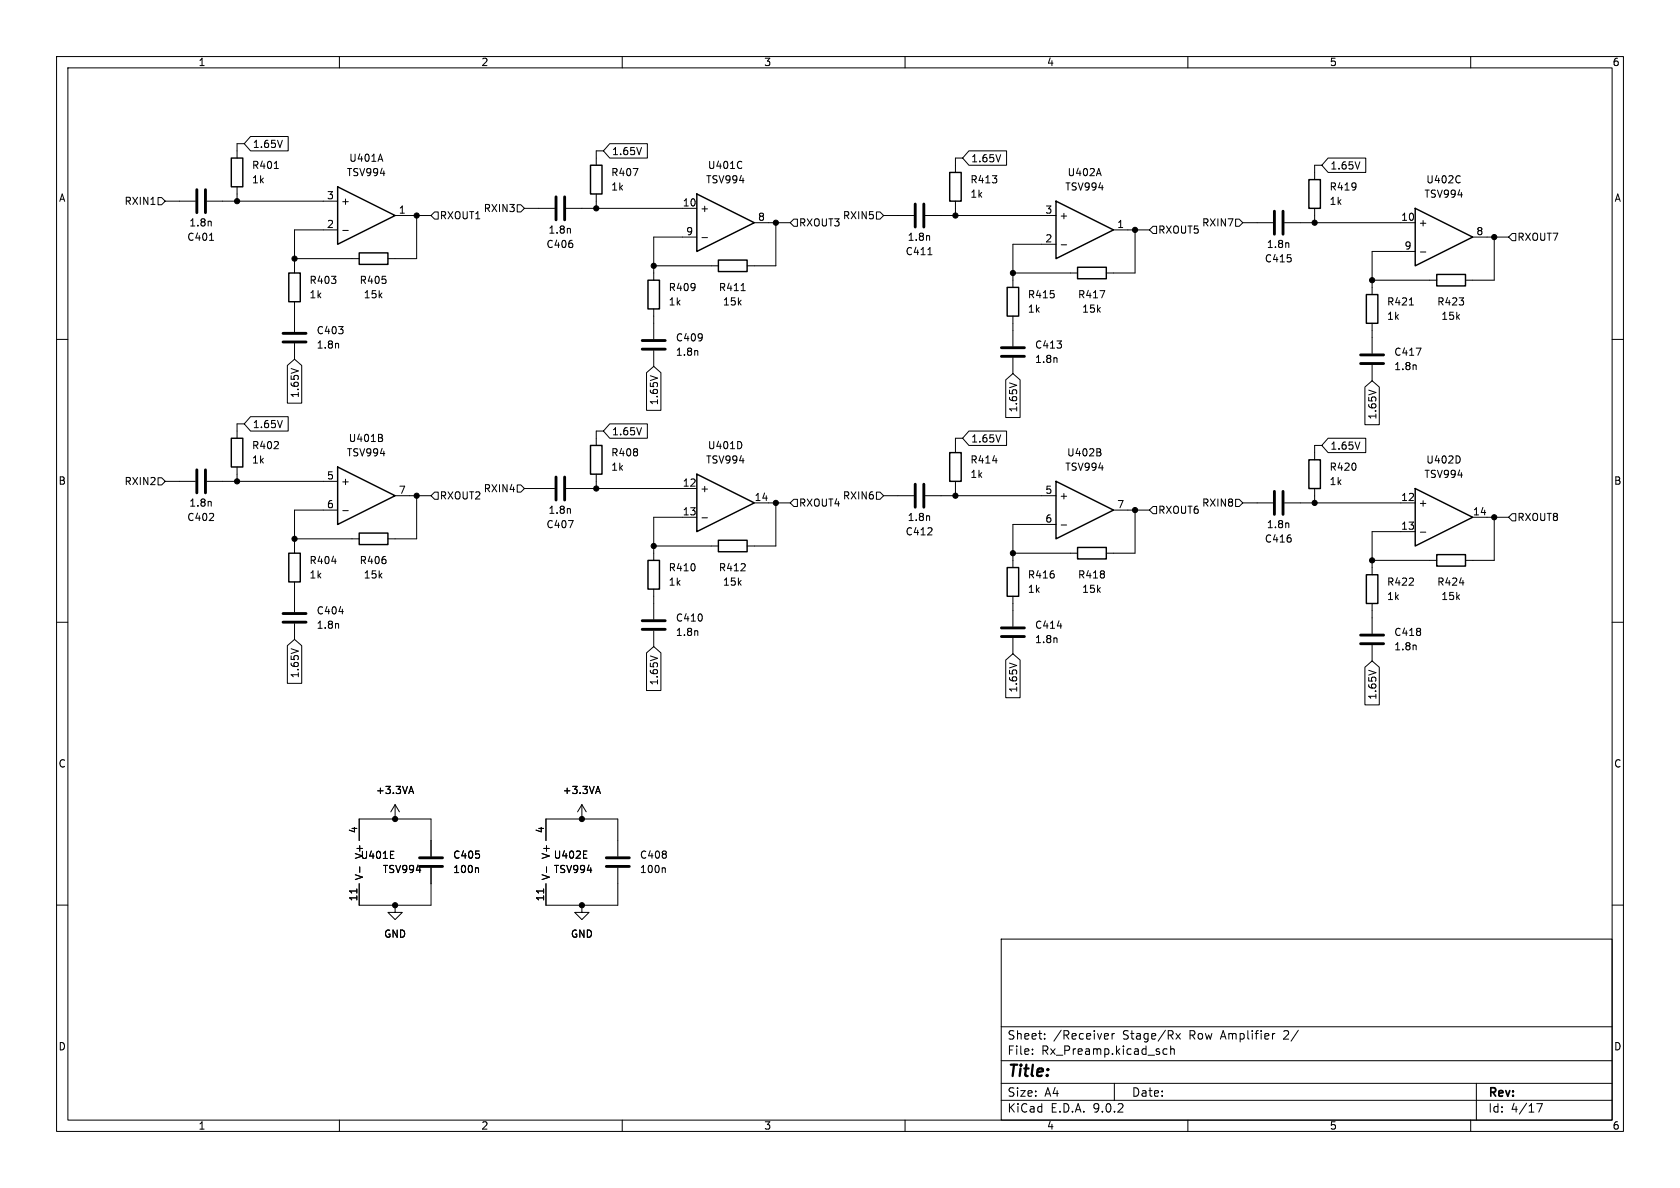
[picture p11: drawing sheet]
<svg xmlns="http://www.w3.org/2000/svg" width="297mm" height="210mm" viewBox="0 0 297 210" stroke-linecap="round" stroke-linejoin="round" font-family="sans-serif">
<g fill="none" stroke="#000" stroke-width=".18">
<path d="M10 10h277v190h-277zM12 12h273v186h-273zM60 10v2M110 10v2M160 10v2M210 10v2M260 10v2M26.7 36.1h.7M27.9 34.9h.7l.6 .7-.6 .6h-.7zM29.2 35.6h5.3M36.6 35.6h23.1M37.3 39.2v.7"/>
<path d="M41.9 33v2.6M43.2 25.4h-1.3v2.5M44.3 24.1h6.6v2.6h-6.6l-1.1-1.3zM48.5 29.8h.7M49.9 24.8l-.4 1.3M67.2 27.2l.5 1.3M69.8 38.1h6.4M73.7 38.1v7.6h-5.1M76.8 37.5h.7v1.2h-.7l-.6-.6zM91.4 36.2h.7l.6 .6-.6 .7h-.7zM92.7 36.8h5.3M100.1 36.8h23.1"/>
<path d="M105.4 34.3v2.5M106.7 26.7h-1.3v2.5M107.8 25.4h6.6v2.5h-6.6l-1.1-1.2zM111.9 29.8h.9l-.6 1.3M113.4 26.1l-.4 1.2M131.1 28.6h.1M131.1 29.7h.1M133.3 39.4h6.4M137.2 39.4v7.6h-5.1M140.3 38.7h.7v1.3h-.7l-.6-.6zM154.9 37.5h.7l.6 .6-.6 .6h-.7zM156.2 38.1h5.3"/>
<path d="M163.6 38.1h23.1M168.9 35.6v2.5M170.2 27.9h-1.3v2.6M171.3 26.7h6.6v2.5h-6.6l-1.1-1.3zM176.9 27.3l-.4 1.3M194.2 29.8l.5 1.3M218.4 38.7h.7l.6 .7-.6 .6h-.7zM219.7 39.4h5.3M227.1 39.4h23.1M232.4 36.8v2.6M233.7 29.2h-1.3v2.6M234.8 27.9h6.6v2.6h-6.6l-1.1-1.3z"/>
<path d="M240.4 28.6l-.4 1.3M258.1 31.1v.1M258.1 32.2v.1M37 42.5h.8M52.1 53.3v5.4M52.1 45.7h11.4M59.7 40.6h-7.6v7.7M60.6 40.7h1M100.8 40.4v.8M115.6 54.6v5.3M115.6 47h11.4M123.2 41.9h-7.6v7.6"/>
<path d="M124.1 42h1M131 51.4h.7M164 45h.8M164.3 41.7v.8M179.1 55.9v5.3M179.1 48.3h11.4M186.7 43.2h-7.6v7.6M187.6 43.3h1M194.5 51.4h.8l-.5 1.2M196.8 40.6h6.4M200.7 40.6v7.7h-5.1M203.8 40h.7v1.3h-.7l-.6-.7z"/>
<path d="M227.8 43v.8M242.6 57.2v5.3M242.6 49.5h11.4M249.2 53.9h.7M250.2 44.5h-7.6v7.6M251.1 44.5h1M260.3 41.9h6.4M264.2 41.9v7.6h-5.1M267.3 41.3h.7v1.2h-.7l-.6-.6zM10 60h2M43.2 74.9h-1.3v2.6M44.3 73.7h6.6v2.5h-6.6l-1.1-1.3z"/>
<path d="M49.9 74.3l-.4 1.3M50.8 64.6l1.3-1.1 1.2 1.1v6.7h-2.5zM51.5 65.1l1.2 .5M52.1 60.7v2.8M59.8 60.8l.1 .7M67.3 77.4l.3 .2v.3l-.2 .1M67.5 76.8l.1 .2-.1 .3M106.7 76.2h-1.3v2.5M107.8 74.9h6.6v2.6h-6.6l-1.1-1.3zM113.4 75.6l-.4 1.3M114.3 65.9l1.3-1.1 1.2 1.1v6.6h-2.5zM115 66.4l1.2 .4"/>
<path d="M115.6 62v2.8M123.3 62l.1 .8M131.1 78.4v.6M170.2 77.5h-1.3v2.5M171.3 76.2h6.6v2.5h-6.6l-1.1-1.2zM176.9 76.9l-.4 1.2M177.8 67.2l1.3-1.2 1.2 1.2v6.6h-2.5zM178.5 67.7l1.2 .4M179.1 63.2v2.8M186.8 63.3l.1 .8M194.3 79.9l.3 .3v.3l-.2 .1M194.5 79.4l.1 .2-.1 .3"/>
<path d="M233.7 78.7h-1.3v2.6M234.8 77.5h6.6v2.5h-6.6l-1.1-1.3zM240.4 78.1l-.4 1.3M241.3 68.4l1.3-1.1 1.2 1.1v6.7h-2.5zM242 69l1.2 .4M242.6 64.5v2.8M250.3 64.6l.1 .7M250.4 61.5h.8l-.5 1.3M285 60h2M27.9 84.5h.7l.6 .6-.6 .6h-.7zM29.2 85.1h5.3M36.6 85.1h23.1"/>
<path d="M37.3 88.7v.8M41.9 82.6v2.5M52.1 95.3h11.4M58.7 99.2h.7M59.7 90.2h-7.6v7.6M60.6 90.3h1M69.8 87.6h6.4M73.7 87.6v7.7h-5.1M76.8 87h.7v1.3h-.7l-.6-.7zM91.4 85.7h.7l.6 .7-.6 .6h-.7zM92.7 86.4h5.3M100.1 86.4h23.1"/>
<path d="M100.5 92h.8l-.5 1.3M100.8 90v.7M105.4 83.8v2.6M115.6 96.5h11.4M123.2 91.4h-7.6v7.7M124.1 91.5h1M133.3 88.9h6.4M137.2 88.9v7.6h-5.1M140.3 88.3h.7v1.2h-.7l-.6-.6zM154.9 87h.7l.6 .6-.6 .7h-.7zM156.2 87.6h5.3M163.6 87.6h23.1"/>
<path d="M164.3 91.2v.8M168.9 85.1v2.5M175.5 81.4h.8M179.1 97.8h11.4M186.7 92.7h-7.6v7.6M187.6 92.8h1M196.8 90.2h6.4M200.7 90.2v7.6h-5.1M203.8 89.5h.7v1.3h-.7l-.6-.6zM218.4 88.3h.7l.6 .6-.6 .6h-.7zM219.7 88.9h5.3M227.1 88.9h23.1"/>
<path d="M227.8 92.5v.8M232.4 86.4v2.5M242.6 99.1h11.4M250.2 94h-7.6v7.6M251.1 94.1h1M258.1 80.9v.7M260.3 91.4h6.4M264.2 91.4v7.7h-5.1M267.3 90.8h.7v1.3h-.7l-.6-.7zM10 110h2M50.8 114.1l1.3-1.1 1.2 1.1v6.7h-2.5zM51.5 114.7l1.2 .4"/>
<path d="M52.1 102.9v5.3M52.1 110.2v2.8M59.8 110.3l.1 .8M59.9 108.1h.8M114.3 115.4l1.3-1.1 1.2 1.1v6.7h-2.5zM115 115.9l1.2 .5M115.6 104.1v5.4M115.6 111.5v2.8M123.3 111.6l.1 .7M177.8 116.7l1.3-1.1 1.2 1.1v6.6h-2.5zM178.5 117.2l1.2 .4M179.1 105.4v5.3"/>
<path d="M179.1 112.8v2.8M186.8 112.8l.1 .8M186.9 110.6h.8M241.3 118l1.3-1.2 1.2 1.2v6.6h-2.5zM242 118.5l1.2 .4M242.6 106.7v5.3M242.6 114v2.8M250.3 114.1l.1 .8M258 103h.8M285 110h2M72.4 139.9h.6M72.7 139l.4 1.3"/>
<path d="M105.4 139.9h.6M105.7 139l.4 1.3M63.1 157.1v.8M63.5 148.6v-3.8h12.7v6.6M63.6 153.2v1M69 151.8h.6M69 150.5h.6M69.8 144.8h.1M69.8 142.2l-.7 1.3M69.8 142.2l.8 1.3M69.8 142.2v2.6M76.2 153.4v6.6h-12.7v-3.8"/>
<path d="M84.4 153.4l.2 .2v.6M96.1 157.1v.8M96.5 148.6v-3.8h12.7v6.6M96.6 153.2v1M102.9 144.8h.1M102.9 142.2l-.8 1.3M102.9 142.2l.7 1.3M102.9 142.2v2.6M103.2 151.7h.6M103.2 150.4h.6M109.2 153.4v6.6h-12.7v-3.8M117.4 153.4l.2 .2v.6"/>
<path d="M10 160h2M69.8 160v1.3h1.3l-1.3 1.3-1.2-1.3h1.2M69.8 160h.1M102.9 160v1.3h1.2l-1.2 1.3-1.3-1.3h1.3M102.9 160h.1M177 166h108v32h-108zM285 160h2M60 198v2M110 198v2M160 198v2M177 194.5h108M177 191.5h108"/>
<path d="M177 187.5h108M177 181.5h108M182.5 186.3v.1M182.5 185.5v.1M184.7 183.6v.1M184.7 182.8v.1M195.7 182.7l.3 .4-.8 .1M195.9 183.6l-.2 .1M196.6 182.7v1M197 191.5v3M197 182.7l-.3 .1-.1 .2M206.3 185.5l-.4-.1-.3 .3v.4l.1 .2h.6"/>
<path d="M207 185.5l.2-.1 .3 .1 .1 .9M207 184.9v1.5M207.9 182.7l.8 1M208.7 182.7l-.8 1M210 198v2M225.4 182.7l-.3 .1-.1 .2M260 198v2M261 191.5v6.5M271.7 195.1h1l-.7 1.5"/>
</g>
<g fill="none" stroke="#000" stroke-width=".25">
<path d="M40.9 27.9h2v5.1h-2zM59.7 33l10.1 5.1-10.1 5.1zM104.4 29.2h2v5.1h-2zM123.2 34.3l10.1 5.1-10.1 5.1zM167.9 30.5h2v5.1h-2zM186.7 35.6l10.1 5-10.1 5.1zM231.4 31.8h2v5h-2zM250.2 36.8l10.1 5.1-10.1 5.1zM51.1 48.3h2v5h-2zM63.5 44.7h5.1v2h-5.1zM114.6 49.5h2v5.1h-2zM127 46h5.1v2h-5.1z"/>
<path d="M178.1 50.8h2v5.1h-2zM190.5 47.2h5.1v2.1h-5.1zM241.6 52.1h2v5.1h-2zM254 48.5h5.1v2h-5.1zM40.9 77.5h2v5.1h-2zM104.4 78.7h2v5.1h-2zM51.1 97.8h2v5.1h-2zM59.7 82.6l10.1 5-10.1 5.1zM63.5 94.2h5.1v2.1h-5.1zM114.6 99.1h2v5h-2zM123.2 83.8l10.1 5.1-10.1 5.1zM127 95.5h5.1v2h-5.1z"/>
<path d="M167.9 80h2v5.1h-2zM186.7 85.1l10.1 5.1-10.1 5.1zM190.5 96.8h5.1v2h-5.1zM231.4 81.3h2v5.1h-2zM250.2 86.4l10.1 5-10.1 5.1zM254 98h5.1v2.1h-5.1zM178.1 100.3h2v5.1h-2zM241.6 101.6h2v5.1h-2z"/>
</g>
<g fill="none" stroke="#000" stroke-width=".51">
<path d="M34.8 33.5v4.1M36.3 33.5v4.1M98.3 34.8v4.1M99.8 34.8v4.1M161.8 36.1v4M163.3 36.1v4M225.3 37.3v4.1M226.8 37.3v4.1M50 58.9h4.1M50 60.5h4.1M113.5 60.2h4.1M113.5 61.7h4.1"/>
<path d="M177 61.5h4.1M177 63h4.1M240.5 62.7h4.1M240.5 64.3h4.1M34.8 83.1v4M36.3 83.1v4M98.3 84.3v4.1M99.8 84.3v4.1M161.8 85.6v4.1M163.3 85.6v4.1M225.3 86.9v4M226.8 86.9v4"/>
<path d="M50 108.5h4.1M50 110h4.1M113.5 109.7h4.1M113.5 111.3h4.1M177 111h4.1M177 112.5h4.1M240.5 112.3h4.1M240.5 113.8h4.1M74.2 151.6h4M74.2 153.2h4M107.2 151.6h4.1M107.2 153.2h4.1"/>
</g>
<g fill="#000" stroke="#000" stroke-width=".18">
<circle cx="41.9" cy="35.6" r=".46"/>
<circle cx="73.7" cy="38.1" r=".46"/>
<circle cx="105.4" cy="36.8" r=".46"/>
<circle cx="137.2" cy="39.4" r=".46"/>
<circle cx="168.9" cy="38.1" r=".46"/>
<circle cx="232.4" cy="39.4" r=".46"/>
<circle cx="52.1" cy="45.7" r=".46"/>
<circle cx="115.6" cy="47" r=".46"/>
<circle cx="179.1" cy="48.3" r=".46"/>
<circle cx="200.7" cy="40.6" r=".46"/>
<circle cx="242.6" cy="49.5" r=".46"/>
<circle cx="264.2" cy="41.9" r=".46"/>
<circle cx="41.9" cy="85.1" r=".46"/>
<circle cx="52.1" cy="95.3" r=".46"/>
<circle cx="73.7" cy="87.6" r=".46"/>
<circle cx="105.4" cy="86.4" r=".46"/>
<circle cx="115.6" cy="96.5" r=".46"/>
<circle cx="137.2" cy="88.9" r=".46"/>
<circle cx="168.9" cy="87.6" r=".46"/>
<circle cx="179.1" cy="97.8" r=".46"/>
<circle cx="200.7" cy="90.2" r=".46"/>
<circle cx="232.4" cy="88.9" r=".46"/>
<circle cx="242.6" cy="99.1" r=".46"/>
<circle cx="264.2" cy="91.4" r=".46"/>
<circle cx="69.8" cy="144.8" r=".46"/>
<circle cx="102.9" cy="144.8" r=".46"/>
<circle cx="69.8" cy="160" r=".46"/>
<circle cx="102.9" cy="160" r=".46"/>
</g>
<text font-size="2.8" x="178" y="190.9">Title:</text>
<g font-size="2.1">
<text x="178" y="184">Sheet:</text>
<text x="186.2" y="184">/Receiver</text>
<text x="198.5" y="184">Stage/Rx</text>
<text x="210.4" y="184">Row</text>
<text x="216.1" y="184">Amplifier</text>
<text x="227.4" y="184">2/</text>
<text x="178" y="186.7">File:</text>
<text x="184.1" y="186.7">Rx_Preamp.kicad_sch</text>
<text x="178" y="196.9">KiCad</text>
<text x="178" y="194.1">Size:</text>
<text x="184.7" y="194.1">A4</text>
<text x="185.7" y="196.9">E.D.A.</text>
<text x="193.3" y="196.9">9.0.2</text>
<text x="200" y="194.1">Date:</text>
<text x="263" y="194.3">Rev:</text>
<text x="263" y="196.9">Id:</text>
<text x="267.1" y="196.9">4/17</text>
</g>
<g font-size="1.8">
<text x="35" y="11.9">1</text>
<text x="85" y="11.9">2</text>
<text x="135" y="11.9">3</text>
<text x="185" y="11.9">4</text>
<text x="235" y="11.9">5</text>
<text x="285" y="11.9">6</text>
<text x="44.6" y="26.4">1.65V</text>
<text x="61.6" y="28.8">U401A</text>
<text x="108.1" y="27.6">1.65V</text>
<text x="171.6" y="28.9">1.65V</text>
<text x="10.3" y="35.9">A</text>
<text x="44.5" y="30.1">R401</text>
<text x="44.5" y="32.6">1k</text>
<text x="57.7" y="35.3">3</text>
<text x="61.2" y="31.3">TSV994</text>
<text x="108" y="31.3">R407</text>
<text x="108" y="33.9">1k</text>
<text x="124.7" y="32.6">TSV994</text>
<text x="125.1" y="30.1">U401C</text>
<text x="171.5" y="32.6">R413</text>
<text x="171.5" y="35.2">1k</text>
<text x="188.2" y="33.9">TSV994</text>
<text x="188.6" y="31.3">U402A</text>
<text x="235" y="33.9">R419</text>
<text x="235.1" y="30.2">1.65V</text>
<text x="251.7" y="35.2">TSV994</text>
<text x="252.1" y="32.6">U402C</text>
<text x="285.3" y="35.9">A</text>
<text x="21.9" y="36.4">RXIN1</text>
<text x="33.4" y="40.2">1.8n</text>
<text x="57.7" y="40.4">2</text>
<text x="60.2" y="36.4">+</text>
<text x="70.4" y="37.8">1</text>
<text x="77.7" y="39">RXOUT1</text>
<text x="85.4" y="37.7">RXIN3</text>
<text x="96.9" y="41.5">1.8n</text>
<text x="120.6" y="36.6">10</text>
<text x="121.2" y="41.7">9</text>
<text x="123.7" y="37.7">+</text>
<text x="133.9" y="39.1">8</text>
<text x="141.2" y="40.2">RXOUT3</text>
<text x="148.9" y="39">RXIN5</text>
<text x="184.7" y="37.8">3</text>
<text x="187.2" y="39">+</text>
<text x="197.4" y="40.4">1</text>
<text x="204.7" y="41.5">RXOUT5</text>
<text x="212.4" y="40.2">RXIN7</text>
<text x="235" y="36.4">1k</text>
<text x="247.6" y="39.1">10</text>
<text x="250.7" y="40.2">+</text>
<text x="260.9" y="41.7">8</text>
<text x="33" y="42.8">C401</text>
<text x="96.5" y="44">C406</text>
<text x="160" y="45.3">C411</text>
<text x="160.4" y="42.8">1.8n</text>
<text x="184.7" y="42.9">2</text>
<text x="223.5" y="46.6">C415</text>
<text x="223.9" y="44">1.8n</text>
<text x="248.2" y="44.2">9</text>
<text x="268.2" y="42.8">RXOUT7</text>
<text x="54.6" y="50.4">R403</text>
<text x="54.6" y="52.9">1k</text>
<text x="63.5" y="50.4">R405</text>
<text x="64.2" y="52.9">15k</text>
<text x="118.1" y="51.7">R409</text>
<text x="127" y="51.7">R411</text>
<text x="181.6" y="52.9">R415</text>
<text x="190.5" y="52.9">R417</text>
<text x="55.9" y="59.3">C403</text>
<text x="118.1" y="54.2">1k</text>
<text x="127.7" y="54.2">15k</text>
<text x="181.6" y="55.5">1k</text>
<text x="191.2" y="55.5">15k</text>
<text x="245.1" y="54.2">R421</text>
<text x="245.1" y="56.7">1k</text>
<text x="254" y="54.2">R423</text>
<text x="254.7" y="56.7">15k</text>
<text x="55.9" y="61.8">1.8n</text>
<text x="119.4" y="60.6">C409</text>
<text x="119.4" y="63.1">1.8n</text>
<text x="182.9" y="61.8">C413</text>
<text x="182.9" y="64.4">1.8n</text>
<text x="246.4" y="63.1">C417</text>
<text x="246.4" y="65.6">1.8n</text>
<text x="53" y="70.5" transform="rotate(-90 53 70.5)">1.65V</text>
<text x="116.5" y="71.7" transform="rotate(-90 116.5 71.7)">1.65V</text>
<text x="44.6" y="75.9">1.65V</text>
<text x="108.1" y="77.2">1.65V</text>
<text x="180" y="73" transform="rotate(-90 180 73)">1.65V</text>
<text x="243.5" y="74.3" transform="rotate(-90 243.5 74.3)">1.65V</text>
<text x="44.5" y="79.6">R402</text>
<text x="44.5" y="82.1">1k</text>
<text x="61.2" y="80.9">TSV994</text>
<text x="61.6" y="78.3">U401B</text>
<text x="108" y="80.9">R408</text>
<text x="108" y="83.4">1k</text>
<text x="124.7" y="82.1">TSV994</text>
<text x="125.1" y="79.6">U401D</text>
<text x="171.5" y="82.1">R414</text>
<text x="171.6" y="78.4">1.65V</text>
<text x="188.2" y="83.4">TSV994</text>
<text x="188.6" y="80.9">U402B</text>
<text x="235" y="83.4">R420</text>
<text x="235.1" y="79.7">1.65V</text>
<text x="252.1" y="82.1">U402D</text>
<text x="10.3" y="85.9">B</text>
<text x="21.9" y="86">RXIN2</text>
<text x="33.4" y="89.8">1.8n</text>
<text x="57.7" y="84.8">5</text>
<text x="57.7" y="89.9">6</text>
<text x="60.2" y="86">+</text>
<text x="70.4" y="87.4">7</text>
<text x="77.7" y="88.5">RXOUT2</text>
<text x="85.4" y="87.2">RXIN4</text>
<text x="120.6" y="86.1">12</text>
<text x="123.7" y="87.2">+</text>
<text x="133.3" y="88.6">14</text>
<text x="141.2" y="89.8">RXOUT4</text>
<text x="148.9" y="88.5">RXIN6</text>
<text x="171.5" y="84.7">1k</text>
<text x="184.7" y="87.4">5</text>
<text x="187.2" y="88.5">+</text>
<text x="197.4" y="89.9">7</text>
<text x="212.4" y="89.8">RXIN8</text>
<text x="235" y="86">1k</text>
<text x="247.6" y="88.6">12</text>
<text x="250.7" y="89.8">+</text>
<text x="251.7" y="84.7">TSV994</text>
<text x="285.3" y="85.9">B</text>
<text x="33" y="92.3">C402</text>
<text x="96.5" y="93.6">C407</text>
<text x="96.9" y="91">1.8n</text>
<text x="120.6" y="91.2">13</text>
<text x="160" y="94.8">C412</text>
<text x="160.4" y="92.3">1.8n</text>
<text x="184.7" y="92.5">6</text>
<text x="204.7" y="91">RXOUT6</text>
<text x="223.9" y="93.6">1.8n</text>
<text x="247.6" y="93.7">13</text>
<text x="260.3" y="91.2">14</text>
<text x="268.2" y="92.3">RXOUT8</text>
<text x="54.6" y="99.9">R404</text>
<text x="63.5" y="99.9">R406</text>
<text x="118.1" y="101.2">R410</text>
<text x="127" y="101.2">R412</text>
<text x="223.5" y="96.1">C416</text>
<text x="54.6" y="102.5">1k</text>
<text x="64.2" y="102.5">15k</text>
<text x="118.1" y="103.7">1k</text>
<text x="127.7" y="103.7">15k</text>
<text x="181.6" y="102.5">R416</text>
<text x="181.6" y="105">1k</text>
<text x="190.5" y="102.5">R418</text>
<text x="191.2" y="105">15k</text>
<text x="245.1" y="103.7">R422</text>
<text x="245.1" y="106.3">1k</text>
<text x="254" y="103.7">R424</text>
<text x="254.7" y="106.3">15k</text>
<text x="55.9" y="108.8">C404</text>
<text x="55.9" y="111.4">1.8n</text>
<text x="119.4" y="110.1">C410</text>
<text x="119.4" y="112.6">1.8n</text>
<text x="182.9" y="111.4">C414</text>
<text x="182.9" y="113.9">1.8n</text>
<text x="246.4" y="112.6">C418</text>
<text x="53" y="120" transform="rotate(-90 53 120)">1.65V</text>
<text x="246.4" y="115.2">1.8n</text>
<text x="116.5" y="121.3" transform="rotate(-90 116.5 121.3)">1.65V</text>
<text x="180" y="122.5" transform="rotate(-90 180 122.5)">1.65V</text>
<text x="243.5" y="123.8" transform="rotate(-90 243.5 123.8)">1.65V</text>
<text x="10.3" y="135.9">C</text>
<text x="285.3" y="135.9">C</text>
<text x="66.4" y="140.6">+3.3VA</text>
<text x="99.4" y="140.6">+3.3VA</text>
<text x="63.2" y="147.4" transform="rotate(-90 63.2 147.4)">4</text>
<text x="96.3" y="147.4" transform="rotate(-90 96.3 147.4)">4</text>
<text x="63.7" y="152">U401E</text>
<text x="64.4" y="155.7" transform="rotate(-90 64.4 155.7)">V-</text>
<text x="64.4" y="152" transform="rotate(-90 64.4 152)">V+</text>
<text x="67.6" y="154.5">TSV994</text>
<text x="80" y="152">C405</text>
<text x="80" y="154.5">100n</text>
<text x="97.4" y="155.7" transform="rotate(-90 97.4 155.7)">V-</text>
<text x="97.4" y="152" transform="rotate(-90 97.4 152)">V+</text>
<text x="97.8" y="152">U402E</text>
<text x="97.8" y="154.5">TSV994</text>
<text x="113" y="152">C408</text>
<text x="113" y="154.5">100n</text>
<text x="63.2" y="159.4" transform="rotate(-90 63.2 159.4)">11</text>
<text x="96.3" y="159.4" transform="rotate(-90 96.3 159.4)">11</text>
<text x="67.8" y="166">GND</text>
<text x="100.8" y="166">GND</text>
<text x="10.3" y="185.9">D</text>
<text x="285.3" y="185.9">D</text>
<text x="35" y="199.9">1</text>
<text x="85" y="199.9">2</text>
<text x="135" y="199.9">3</text>
<text x="185" y="199.9">4</text>
<text x="235" y="199.9">5</text>
<text x="285" y="199.9">6</text>
</g>
</svg>
